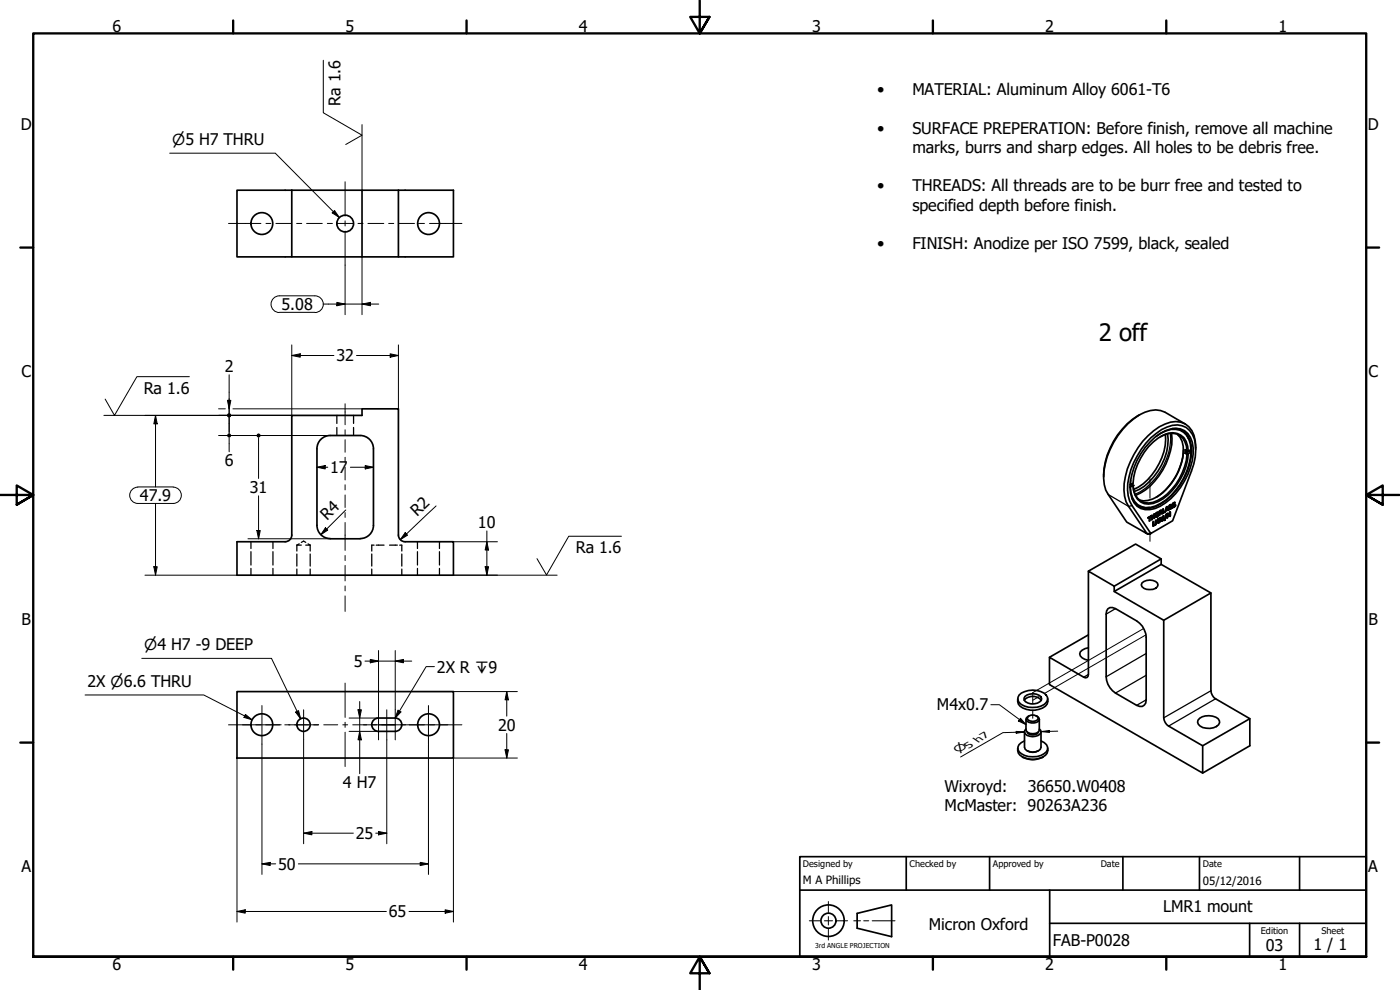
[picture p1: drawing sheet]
<svg xmlns="http://www.w3.org/2000/svg" width="420mm" height="297mm" viewBox="0 0 420 297" stroke-linecap="round" stroke-linejoin="round" font-family="sans-serif">
<!-- layer: Hidden (ISO) -->
<g fill="none" stroke="#000" stroke-width=".38">
<path d="M101.1 124.6v2.4M101.1 128.3v2.4M106.1 124.6v2.4M106.1 128.3v2.4M75.3 162.5v2.1M75.3 165.5v4M75.3 170.5v2.1M81.9 162.5v2.1M81.9 165.5v4M81.9 170.5v2.1M89.1 163.6h1.3M89.1 163.6v1.7"/>
<path d="M89.1 166.2v3.6M89.1 170.7v1.9M89.8 163.2l-.7 .4M90.4 162.7l.7-.3 .7 .3M91.8 163.6h1.3M92.5 163.2l.6 .4M93.1 163.6v1.7M93.1 166.2v3.6M93.1 170.7v1.9M111.6 166.2v3.6M111.6 170.7v1.9M112.3 163.6h-.7v1.7"/>
<path d="M112.9 163.6h2.4M116.9 163.6h2.4M120 163.6h.6v1.7M120.6 166.2v3.6M120.6 170.7v1.9M125.3 162.5v2.1M125.3 165.5v4M125.3 170.5v2.1M131.9 162.5v2.1M131.9 165.5v4M131.9 170.5v2.1"/>
</g>
<!-- layer: Visible (ISO) -->
<g fill="none" stroke="#000" stroke-width=".51">
<path d="M87.6 57.1h-16.5v20h16.5M87.6 57.1h32M87.6 57.1v20h21M108.6 57.1v20h11v-20M119.6 57.1h16.5v20h-16.5M95.1 134.7v22.9a4 4 0 0 0 4 4M108.1 130.7h-9a4 4 0 0 0-4 3.9M108.1 130.7a4 4 0 0 1 4 3.9M112.1 134.7v22.9a4 4 0 0 1-4 4M342 124.4a22.2 22.2 0 0 0-10.8 18.7M345.1 132.6a10.1 10.1 0 0 1 9.2-3.9 5.6 5.6 0 0 1 3.8 5.7 20.6 20.6 0 0 1-9.9 17.5 5.7 5.7 0 0 1-7.8-1 12.2 12.2 0 0 1 0-10.7 22.5 22.5 0 0 1 4.7-7.6zM345.4 131.4a12.4 12.4 0 0 1 8-3.9 5.9 5.9 0 0 1 5.4 5.8 16.4 16.4 0 0 1-1.2 8l-5.7 15-6.5 3.8-5.7-8.4a12.6 12.6 0 0 1-.3-10.8 26.6 26.6 0 0 1 6-9.5z"/>
<path d="M346.9 131a8.3 8.3 0 0 1 7.2-1.9 5.9 5.9 0 0 1 3.3 5.9l-.8 .4M348.2 131a5.1 5.1 0 0 1 6.8 .6l1 2.2 .2 1.4M349.8 130.4a17.9 17.9 0 0 1-9.6 16.5M350.4 130.2a17.9 17.9 0 0 1-8.5 16.7l-1.5 .6M351.6 130a19.6 19.6 0 0 1-5 14.3 14.2 14.2 0 0 1-5.8 4.3M351.9 128.6a5.1 5.1 0 0 1 5.6 5 19.8 19.8 0 0 1-10.6 18.4 5.1 5.1 0 0 1-7.2-2.4M353.3 130.3a8.4 8.4 0 0 1 1.2 9 17 17 0 0 1-8.6 10.4l-2.7 .6-1.3-.3M354.7 129.1a5.2 5.2 0 0 1 2.1 2.8M355.2 135.1a17.9 17.9 0 0 1-8.2 14.1M355.7 136l.5 .3M355.7 127.2l-6.1-3.5a8.8 8.8 0 0 0-9.4 2 23.8 23.8 0 0 0-9 17.8l.7 3.6 6.2 9.5 6.1 3.5-5.5-8.2a13.3 13.3 0 0 1-.4-11.2 22.3 22.3 0 0 1 11.3-13.5 6 6 0 0 1 9.1 5.1l.1 2.5M356 135.8l.6 .3"/>
<path d="M356 135.2v.6M356 135.8l-.3 .2M356.2 136.3a17 17 0 0 1-10.2 14.4 4.7 4.7 0 0 1-6-5M356.2 135.2l-.5-.3v1.1M356.2 135.2l.4 .2M356.6 136.1a18.4 18.4 0 0 1-9 14.4 4.7 4.7 0 0 1-7.4-3.3l-.2-1.5M356.6 135.4a5.3 5.3 0 0 0-3.4-5.4 6.7 6.7 0 0 0-5.6 1.4 18.9 18.9 0 0 0-7.6 13.6l-.8 .5M356.6 136.1l-.4 .2M357.4 135.6a19.9 19.9 0 0 1-9.1 15.5 6.2 6.2 0 0 1-6.9 .3 6.8 6.8 0 0 1-2.2-5.2M357.4 135.6l-.3-.4-1.1 .6M357.4 135.6l-.8 .5M339.2 145.5l.3-.2 .5 .4"/>
<path d="M339.2 146.1v.1M339.2 145.5h.1M339.3 144.1l-.1 1.4M339.5 145.3l.5 .4M340 145.7l-.8 .5M341.6 151.8a5 5 0 0 0 3.5 .5M344.6 155.3l.9-.6-.4 .4-.2 1.2v-1.1zM344.9 155.2l-.3 .2M345.5 154.7l-.4 .4-.2 1.2M345.6 154.7l.2 .4 .5-.3 .2-.6v1.2l-.2 .2v-.7l-.5 .3-.2 .7zM345.8 154.6v.5M346 156.6l.2-.1v1.2l.5-.4-.7 .5z"/>
<path d="M346.2 156.5v1.2M346.3 154.9l-.5 .3-.2 .7M346.5 154.2l-.2 1.4M346.7 157.3l-.7 .5M346.8 156.2l.2-.1 .2 .5 .5-1v1.3l-.1-1-.4 .9-.3-.5-.1 1.2zM346.9 156.3l-.1 1.2M347 153.9l.2-.2a.71 .71 0 0 1 .5 .8 .71 .71 0 0 1-.7 .6l-.3-.2zM347 156.1l.2 .5M347 154l.3-.2 .2 .4v.4l-.5 .4-.2-.4zM347.4 153.8l-.5 .4 .1 .7M347.5 153.7a.93 .93 0 0 1-.7 1.4M347.6 155.9l-.4 .9"/>
<path d="M347.7 155.6l-.1 1.4M348.2 153.3l-.2 .1v.5M348.2 155.5l-.2 .1v.5M348.3 153.9l-.3 .1-.1 .6M348.3 156.1l-.3 .1-.1 .6M348.4 153.8l.3 .4M348.4 153.3h-.2M348.4 153.3v.3l-.4 .3v-.5l.2-.1M348.4 155.9l.4 .4-.1 .1M348.4 155.4l-.2 .1M348.4 155.4v.4l-.4 .3v-.5l.2-.1M348.6 153.1v.2"/>
<path d="M348.6 155.2v.2M348.6 155.4l-.2 .5M348.6 155.4l-.1-.2-.6 .3v1.3l.1-.6 .8 .1-.4-.4M348.6 153.3l-.2 .5M348.6 153.3l-.1-.2-.6 .2v1.3l.1-.6 .8 .1-.4-.3M348.9 152.8l.2-.1v1.1l.5-.3-.7 .5zM349.1 154.8l.1 1.1h.3l-.6 .3 .2-.3v-.8l-.2 .1zM349.1 152.7v1.1M349.1 155.1l-.2 .1M349.2 154.7v1.2M349.5 155.8l-.6 .4M349.6 153.5l-.7 .5"/>
<path d="M350 154.2l-.5 1.9zM350.1 152.1l.2-.1 .3 1-.1 .1-.1-.3-.5 .3-.3 .5zM350.1 152.2l-.2 .8 .4-.3-.2-.5-.2 .8M350.1 154.2l-.6 1.9M350.3 154.2l.2-.2 .3 .6 .4-1v1.3l-.1-1.1-.3 1-.4-.6-.1 1.2zM350.3 152l.3 1-.1 .1M350.4 152.8l-.5 .3-.3 .5M350.4 154.2l-.1 1.2M350.5 154l.3 .6M351.1 151.6l-.1 .5M351.1 153.8l-.4 1M351.2 152.1l-.2 .6"/>
<path d="M351.2 153.6l-.1 1.3M351.2 152.7l-.4 .3M351.3 151.6h-.2M351.3 151.6l-.3 .5 .1-.5M351.4 151.9l.1 .5-.3 .3M351.4 151.9v-.5l-.6 .3v1.3l.4-.3M351.4 152.1h-.2M351.4 152.1v.3l-.4 .3 .2-.6M351.5 151.4l-.1 .5M351.5 151.9v.5l-.3 .3M352.4 151.6h-.5M352.6 150.9l-.4 .1-.3 .4h.7a.79 .79 0 0 1-.8 .9"/>
<path d="M352.6 150.7l-.8 .6 .1 .3 .6 .1-.7 .6M352.6 150.7v.2M352.6 150.9l-.4 .1-.2 .4M352.6 151.4a.79 .79 0 0 1-.8 .9M85.6 162.5h-14.5v10.1h65v-10.1h-14.5M99.1 161.7h9M121.6 162.5a2 2 0 0 1-2-1.9v-37.9h-11v1.9h-21v35.9a2 2 0 0 1-2 2M342.7 174.9a3.5 3.5 0 0 1 4.6 0l.2 .6a2.95 2.95 0 0 1-4.8 .5l-.2-.5zM344.2 160.1h1.2zM348.5 169.3l14.9 8.6-14.2 8.2M348.5 169.3v-1.6l-7.7-4.5-14.2 8.2M348.5 169.3l-14.1 8.2"/>
<path d="M348.5 167.7l-14.1 8.2M363.4 177.9v29.3a3.2 3.2 0 0 0 1.4 2.5l10.3 5.9-14.2 8.2-10.2-5.9a3.3 3.3 0 0 1-1.5-2.5v-29.3l-14.8-8.6v-1.6l-7.8-4.5-.1 31.5-.7 .5-.6-.2-10.2-6v8.2l45.9 26.6v-8.2M326.6 194.4a2.74 2.74 0 0 0-2.6 1.8 2.68 2.68 0 0 0 2.6 1.9M326.6 190.5l-11.6 6.7M332.5 182.7l.6-.4 1.7 .3 6.3 3.7a6 6 0 0 1 2.9 4.9v18.8a1.77 1.77 0 0 1-.9 1.8 1.77 1.77 0 0 1-2-.2l-6.3-3.7a6.2 6.2 0 0 1-2.8-4.8v-18.8l.1-1zM71.1 207.5h65v19.9h-65zM112.2 216l1.4-.6h5a2 2 0 0 1 2 2 2 2 0 0 1-2 2h-5a2 2 0 0 1-1.9-1.2 2 2 0 0 1 .5-2.2zM305.4 209.7a2.39 2.39 0 0 0 1.6 2.8 6.1 6.1 0 0 0 7.3-1.2l.2-1.6M305.8 208.6a6.3 6.3 0 0 1 8.2 0 1.82 1.82 0 0 1-.6 2.8 6.6 6.6 0 0 1-7.6-.7l-.3-.7v-.7zM307.4 210.1a3.3 3.3 0 0 1 5.1 0M307.5 219.6v4.6a2.44 2.44 0 0 0 3.4 1.3l1.3-.7 .2-.6v-4.6M307.6 209a3.7 3.7 0 0 1 4.8 0l.2 .6a2.52 2.52 0 0 1-3.2 1.6 1.85 1.85 0 0 1-2.1-1.7z"/>
<path d="M307.9 215.8v3.2a2.41 2.41 0 0 0 3.9 .4l.1-3.6M307.9 218.7l-.4 .5v.5a2.97 2.97 0 0 0 4.9 0v-.5l-.5-.5M308.3 219.7a2.06 2.06 0 0 0 3.3 0M308.4 215.2a1.95 1.95 0 0 1 3.2 .4 2.02 2.02 0 0 1-3.3 0zM308.8 214.8l-.8 .6v.5a2.36 2.36 0 0 0 3.9 0l-.1-.5-.7-.6M360 215.5a5 5 0 0 1 5.6 .1l.4 .7a1.85 1.85 0 0 1-1.8 2.1 3.6 3.6 0 0 1-4.8-1.7l.1-.6zM375.1 215.6v8.2l-14.2 8.2M305.4 224.5a2.36 2.36 0 0 0 1.6 2.7 6.1 6.1 0 0 0 7.3-1.2l.2-1.5M306.8 227.1a6.1 6.1 0 0 0 6.3 0M307.5 222.3a2.18 2.18 0 0 0-1.6 3.3 6.4 6.4 0 0 0 8.1 0 1.82 1.82 0 0 0-.6-2.8l-1-.5M308.3 225.3a3.3 3.3 0 0 0 3.3 0"/>
<circle cx="78.6" cy="67.1" r="3.3"/>
<circle cx="103.6" cy="67.1" r="2.51"/>
<circle cx="128.6" cy="67.1" r="3.3"/>
<circle cx="78.6" cy="217.4" r="3.3"/>
<circle cx="91.1" cy="217.4" r="2"/>
<circle cx="128.6" cy="217.4" r="3.3"/>
</g>
<!-- layer: Tweak Trail (ISO) -->
<path d="M345.1 143.6v5.9M345.1 160.2v2.2M343.2 188.6l-33.3 19.2v3.4M343.9 190.5l-30.5 17.6M309.9 213.1v2.4M311.8 209l-1.9 1.1" fill="none" stroke="#000" stroke-width=".3"/>
<!-- layer: Visible (ISO) -->
<g fill="#000">
<circle cx="356.6" cy="135.4" r=".25"/>
<circle cx="357.1" cy="135.2" r=".25"/>
<circle cx="339.5" cy="145.3" r=".25"/>
<circle cx="340" cy="145.7" r=".25"/>
<circle cx="346.8" cy="154.6" r=".25"/>
<circle cx="347" cy="154.9" r=".25"/>
<circle cx="347.2" cy="153.9" r=".25"/>
<circle cx="347.2" cy="155.1" r=".25"/>
<circle cx="347.4" cy="153.8" r=".25"/>
<circle cx="347.5" cy="153.7" r=".25"/>
<circle cx="347.5" cy="154.7" r=".25"/>
<circle cx="347.7" cy="154.1" r=".25"/>
<circle cx="348.4" cy="155.4" r=".25"/>
<circle cx="348.4" cy="153.3" r=".25"/>
<circle cx="348.6" cy="153.3" r=".25"/>
<circle cx="348.6" cy="155.4" r=".25"/>
<circle cx="351.3" cy="151.6" r=".25"/>
<circle cx="351.4" cy="151.9" r=".25"/>
<circle cx="351.4" cy="152.1" r=".25"/>
<circle cx="351.5" cy="152.4" r=".25"/>
<circle cx="351.5" cy="151.6" r=".25"/>
<circle cx="351.6" cy="152.1" r=".25"/>
<circle cx="351.9" cy="151.4" r=".25"/>
<circle cx="352" cy="151.4" r=".25"/>
<circle cx="352" cy="151.6" r=".25"/>
<circle cx="352.2" cy="151" r=".25"/>
<circle cx="352.2" cy="152.2" r=".25"/>
<circle cx="352.3" cy="151.6" r=".25"/>
<circle cx="352.4" cy="151.6" r=".25"/>
<circle cx="352.5" cy="151.9" r=".25"/>
<circle cx="352.6" cy="151.6" r=".25"/>
</g>
<!-- layer: Visible Narrow (ISO) -->
<path d="M351.2 130a19.3 19.3 0 0 1-10.6 18.3M332.6 148.4l6.1 3.5 1-.2M334.8 182.6l-2.8 1.7M344 196.1l-12 7M326.6 202.4l-1.4 .8M344 202.6l-9.2 5.3M344 210l-2.9 1.6M363.4 207.2l-14.2 8.2M364.8 209.7l-14.1 8.2" fill="none" stroke="#000" stroke-width=".38"/>
<g fill="#000">
<circle cx="348.2" cy="153.3" r=".19"/>
<circle cx="348.2" cy="155.5" r=".19"/>
<circle cx="351.1" cy="151.6" r=".19"/>
<circle cx="351.2" cy="152.1" r=".19"/>
<circle cx="351.2" cy="152.7" r=".19"/>
</g>
<!-- layer: Border (ISO) -->
<g fill="none" stroke="#000" stroke-width=".7">
<path d="M70 6.1v3.9M140 6.1v3.9M210 0v10l-2.9-4.9h5.8l-2.9 4.9 2.9-4.9M280 6.1v3.9M350 6.1v3.9M6.1 74.3h3.9M410 74.3h3.9M0 148.5h10l-5-2.8v5.7l5-2.9-5 2.9M420 148.5h-10l5-2.8v5.7l-5-2.9 5 2.9M6.1 222.8h3.9M410 222.8h3.9M10 287.1v-277.1h400v277.1h-400h400"/>
<path d="M70 287.1v3.8M140 287.1v3.8M212.9 292l-2.9-4.9 2.9 4.9h-5.8l2.9-4.9v9.9M280 287.1v3.8M350 287.1v3.8"/>
</g>
<!-- layer: Sketch Geometry (ANSI) -->
<path d="M242.9 276.3h3.2M247.4 276.3h2.5M248.6 270.5v3.3M248.6 275v2.5M248.6 278.8v3.3M251.1 276.3h3.3M256.2 276.3h2.1M259.2 276.3h1.5M261.7 276.3h6.9" fill="none" stroke="#000" stroke-width=".3"/>
<g fill="none" stroke="#000" stroke-width=".51">
<path d="M257.2 274.1l10.4-2.6v9.5l-10.4-2.5z"/>
<circle cx="248.6" cy="276.2" r="4.7"/>
<circle cx="248.6" cy="276.2" r="2.25"/>
</g>
<!-- layer: Title (ISO) -->
<path d="M240 257h170v30.1h-170zM272 257v10.1M297 257v10.1M337 257v10.1M360 257v10.1M390 257v10.1M240 267.1h170M315 277h95M315 267.1v20M375 277v10.1M390 277v10.1" fill="none" stroke="#000" stroke-width=".51"/>
<!-- layer: Centerline (ISO) -->
<g fill="none" stroke="#000" stroke-width=".3">
<path d="M103.6 54.5v10.3M68.6 67h9.7M79.8 67h1.5M82.8 67h4.7M89 67h1.6M92 67h4.7M98.2 67h1.6M101.2 67h4.8M103.6 66.3v1.5M103.6 69.3v10.3M107.4 67h1.6M110.4 67h4.8"/>
<path d="M116.6 67h1.6M119.6 67h4.8M125.9 67h1.5M128.9 67h9.7M103.6 121.1v6.3M103.6 129v1.4M103.6 131.9v3.8M103.6 137.2v1.5M103.6 140.2v3.8M103.6 145.5v1.5M103.6 148.5v3.8M103.6 153.8v1.4"/>
<path d="M103.6 156.8v8.3M103.6 166.7v1.5M103.6 169.7v4.6M103.6 175.8v1.5M103.6 178.8v4.6M68.6 217.5h6.7M76.8 217.5h1.5M79.8 217.5h4.1M85.5 217.5h1.5M88.5 217.5h4.1M94.2 217.5h1.4M97.2 217.5h4.1"/>
<path d="M102.9 217.5h1.4M103.6 205v10.3M103.6 216.7v1.5M103.6 219.7v10.3M105.9 217.5h4.1M111.5 217.5h1.5M114.6 217.5h4.1M116.1 213v9M120.2 217.5h1.5M123.2 217.5h4.2M128.9 217.5h1.5M131.9 217.5h6.7"/>
</g>
<!-- layer: Center Mark (ISO) -->
<path d="M72.8 217.5h11.6M78.6 211.7v11.6M86.6 217.5h9M91.1 213v9M109.1 217.5h9.5M113.6 217.5h9.5M113.6 213v9M118.6 213v9M122.8 217.5h11.6M128.6 211.7v11.6" fill="none" stroke="#000" stroke-width=".3"/>
<!-- layer: Symbol (ISO) -->
<g fill="none" stroke="#000" stroke-width=".3">
<path d="M97 18.1v15.7l11.6 6.8-4.8 2.8M108.6 37.4v19.7M50.9 46h31.7l19.3 19.3M100.4 63.2l1.5 2.1-2.2-1.4zM56.8 113h-15.7l-6.7 11.6-2.8-4.9M31.2 124.6h56.4M136.1 172.6h31.1M186.5 160.9h-15.8l-6.7 11.6-2.8-4.9M42.5 197.5h39l8.7 18.2M25.5 208.5h35.7l14.4 7.4M73.7 214.4l1.9 1.5-2.4-.6zM88.7 213.7l.9-.5 .6 2.5z"/>
<path d="M118.7 215.2l.7-2.1 .9 .5-1.6 1.8M130.4 200h-2.5l-9.2 15.3M297.4 211.4h2.5l8 6M306.3 215.5l1.6 1.9-2.3-1.1z"/>
</g>
<g fill="#000">
<path d="M100.4 63.2l1.5 2.1-2.2-1.4z" fill-rule="evenodd"/>
<path d="M73.7 214.4l1.9 1.5-2.4-.6z" fill-rule="evenodd"/>
<path d="M88.7 213.7l.9-.5 .6 2.5z" fill-rule="evenodd"/>
<path d="M119.4 213.1l.9 .5-1.7 1.8z" fill-rule="evenodd"/>
<path d="M306.3 215.5l1.6 1.9-2.3-1.1z" fill-rule="evenodd"/>
</g>
<!-- layer: Dimension (ISO) -->
<g fill="none" stroke="#000" stroke-width=".3">
<path d="M103.6 79.6v14.8M108.6 77.1v17.3M83.9 93.7h10.6M94.5 88.8h-10.6a2.51 2.51 0 0 0-2.6 2.5 2.51 2.51 0 0 0 2.6 2.5M94.5 88.8a2.51 2.51 0 0 1 2.5 2.5 2.51 2.51 0 0 1-2.5 2.5M97 91.2h16.7M101.1 90.7l2.5 .5-2.5 .5zM108.6 91.2l2.6-.5v1zM68.8 112.4v18.3M87.6 106.7l2.5-.5v1zM87.6 103.5v21.1h-44.1M87.6 106.7h12.6"/>
<path d="M107 106.7h12.6M117.1 106.2l2.5 .5-2.5 .5zM119.6 103.5v19.2M46.7 124.6l.5 2.6h-1zM46.7 124.6v21.5M65.6 130.7h33.5M65.6 122.7h2M68.3 120.1h1l-.5 2.6zM68.8 131.3v4.3M69.9 122.7h33.6M77.6 131.3v12.3M103.7 122.7h4.9"/>
<path d="M109.6 139.7l2.5 .5-2.5 .5zM41.3 146.1h10.7M41.4 146.2a2.44 2.44 0 0 0-2.5 2.4 2.44 2.44 0 0 0 2.4 2.5h10.7a2.44 2.44 0 0 0 2.4-2.5 2.44 2.44 0 0 0-2.4-2.4M46.7 151.1v21.5M77.1 159.2h1l-.5 2.5zM77.6 148.8v12.9M95.1 140.2l2.5-.5v1zM95.1 140.2h3.3M97.7 158.4l.7 .7-2.1 1.4zM103.8 153l-7.5 7.5M105.2 140.2h6.9M121.6 159.8l.7 .8-2.2 1.3z"/>
<path d="M130.9 151.8l-10.8 10.1M146.1 159.3v13.3M43.5 172.6h27.6M46.2 170h1l-.5 2.6zM74.4 161.7h24.7M136.1 172.6h13.2M136.1 162.5h13.2M145.6 170h1l-.5 2.6zM146.1 162.5l.5 2.5h-1zM109.5 198.4h14.1M111.1 197.9l2.5 .5-2.5 .5zM113.6 195.2v17.8"/>
<path d="M118.6 198.4l2.5-.5v1zM118.6 195.2v17.8M104.8 219.4h8.7M104.8 215.4h8.7M107.4 213h1.1l-.6 2.4zM107.9 219.4l.6 2.6h-1.1zM107.9 210.5v21.6M136.1 207.5h19.2M152.1 207.5l.5 2.5h-1zM152.1 207.5v7.4M304.9 219.4l2.6 .2-2.5 .4zM304.9 219.7l2.6-.1-6.5 .2-12.7 7.3"/>
<path d="M312.4 219.5l2.5-.3 .1 .6zM317.4 219.4l-5 .1M71.1 227.4v49.3M78.6 223.3v39.1M91.1 222v31.2M116.1 222v31.2M128.6 223.3v39.1M151.6 225h1l-.5 2.4zM152.1 220.1v7.3M155.3 227.4h-19.2v49.3M78.6 259.2l2.5-.5v1zM78.6 259.2h4.1"/>
<path d="M89.5 259.2h39.1M91.1 250l2.5-.5v1zM91.1 250h14.9M112.8 250h3.3M113.6 249.5l2.5 .5-2.5 .5zM126.1 258.7l2.5 .5-2.5 .5zM71.1 273.5l2.5-.5v1zM71.1 273.5h44.9M122.7 273.5h13.4M133.6 273l2.5 .5-2.5 .5z"/>
</g>
<g fill="#000">
<path d="M101.1 90.7l2.5 .5-2.5 .5z" fill-rule="evenodd"/>
<path d="M108.6 91.2l2.6-.5v1z" fill-rule="evenodd"/>
<path d="M87.6 106.7l2.5-.5v1z" fill-rule="evenodd"/>
<path d="M117.1 106.2l2.5 .5-2.5 .5z" fill-rule="evenodd"/>
<path d="M46.7 124.6l.5 2.6h-1z" fill-rule="evenodd"/>
<path d="M68.3 120.1h1l-.5 2.6z" fill-rule="evenodd"/>
<path d="M95.1 140.2l2.5-.5v1z" fill-rule="evenodd"/>
<path d="M77.1 159.2h1l-.5 2.5z" fill-rule="evenodd"/>
<path d="M97.7 158.4l.7 .7-2.1 1.4z" fill-rule="evenodd"/>
<path d="M109.6 139.7l2.5 .5-2.5 .5z" fill-rule="evenodd"/>
<path d="M121.6 159.8l.7 .8-2.2 1.3z" fill-rule="evenodd"/>
<path d="M46.2 170h1l-.5 2.6z" fill-rule="evenodd"/>
<path d="M145.6 170h1l-.5 2.6z" fill-rule="evenodd"/>
<path d="M146.1 162.5l.5 2.5h-1z" fill-rule="evenodd"/>
<path d="M111.1 197.9l2.5 .5-2.5 .5z" fill-rule="evenodd"/>
<path d="M118.6 198.4l2.5-.5v1z" fill-rule="evenodd"/>
<path d="M107.4 213h1.1l-.6 2.4z" fill-rule="evenodd"/>
<path d="M152.1 207.5l.5 2.5h-1z" fill-rule="evenodd"/>
<path d="M312.4 219.5l2.5-.3 .1 .6z" fill-rule="evenodd"/>
<path d="M107.9 219.4l.6 2.6h-1.1z" fill-rule="evenodd"/>
<path d="M151.6 225h1l-.5 2.4z" fill-rule="evenodd"/>
<path d="M304.9 219.4l2.6 .2-2.5 .4z" fill-rule="evenodd"/>
<path d="M78.6 259.2l2.5-.5v1z" fill-rule="evenodd"/>
<path d="M91.1 250l2.5-.5v1z" fill-rule="evenodd"/>
<path d="M113.6 249.5l2.5 .5-2.5 .5z" fill-rule="evenodd"/>
<path d="M126.1 258.7l2.5 .5-2.5 .5z" fill-rule="evenodd"/>
<path d="M71.1 273.5l2.5-.5v1z" fill-rule="evenodd"/>
<path d="M133.6 273l2.5 .5-2.5 .5z" fill-rule="evenodd"/>
<circle cx="68.8" cy="130.7" r=".63"/>
<circle cx="68.8" cy="124.6" r=".63"/>
<circle cx="77.6" cy="130.7" r=".63"/>
</g>
<text font-size="7.2" x="329.8" y="102.4">2 off</text>
<g font-size="4.8">
<text x="33.7" y="9.6">6</text>
<text x="103.7" y="9.6">5</text>
<text x="173.7" y="9.6">4</text>
<text x="243.7" y="9.6">3</text>
<text x="313.7" y="9.6">2</text>
<text x="383.7" y="9.6">1</text>
<text x="263.3" y="28.6">•</text>
<text x="273.8" y="28.6">MATERIAL: Aluminum Alloy 6061-T6</text>
<text x="102.2" y="31.8" transform="rotate(-90 102.2 31.8)">Ra 1.6</text>
<text x="6.2" y="38.9">D</text>
<text x="263.3" y="40.1">•</text>
<text x="273.8" y="40.1">SURFACE PREPERATION: Before finish, remove all machine</text>
<text x="410.5" y="38.9">D</text>
<text x="273.8" y="45.8">marks, burrs and sharp edges. All holes to be debris free.</text>
<text x="263.3" y="57.4">•</text>
<text x="273.8" y="57.4">THREADS: All threads are to be burr free and tested to</text>
<text x="273.8" y="63.2">specified depth before finish.</text>
<text x="263.3" y="74.7">•</text>
<text x="273.8" y="74.7">FINISH: Anodize per ISO 7599, black, sealed</text>
<text x="84.5" y="93">5.08</text>
<text x="6.4" y="113.1">C</text>
<text x="67.4" y="111.7">2</text>
<text x="101" y="108.4">32</text>
<text x="410.7" y="113.1">C</text>
<text x="43.1" y="118.1">Ra 1.6</text>
<text x="67.4" y="139.9">6</text>
<text x="99.1" y="142">17</text>
<text x="75" y="147.9">31</text>
<text x="42" y="150.4">47.9</text>
<text x="125.2" y="155.1" transform="rotate(-43 125.2 155.1)">R2</text>
<text x="98.2" y="156.4" transform="rotate(-45 98.2 156.4)">R4</text>
<text x="143.4" y="158.5">10</text>
<text x="172.8" y="166">Ra 1.6</text>
<text x="6.4" y="187.4">B</text>
<text x="410.7" y="187.4">B</text>
<text x="106.2" y="200.1">5</text>
<text x="131.1" y="201.8">2X R ↧9</text>
<text x="26.3" y="206.2">2X ⌀6.6 THRU</text>
<text x="281.2" y="213.2">M4x0.7</text>
<text x="149.5" y="219.3">20</text>
<text x="102.9" y="236.4">4 H7</text>
<text x="283.5" y="237.6">Wixroyd:</text>
<text x="308.4" y="237.6">36650.W0408</text>
<text x="283.5" y="243.4">McMaster: 90263A236</text>
<text x="106.8" y="251.7">25</text>
<text x="6.4" y="261.7">A</text>
<text x="83.5" y="261">50</text>
<text x="410.7" y="261.7">A</text>
<text x="116.7" y="275.2">65</text>
<text x="349.1" y="273.7">LMR1 mount</text>
<text x="278.8" y="279">Micron Oxford</text>
<text x="316" y="283.8">FAB-P0028</text>
<text x="379.9" y="285.3">03</text>
<text x="394.2" y="285">1 / 1</text>
<text x="33.7" y="290.9">6</text>
<text x="103.7" y="290.9">5</text>
<text x="173.7" y="290.9">4</text>
<text x="243.7" y="290.9">3</text>
<text x="313.7" y="290.9">2</text>
<text x="383.7" y="290.9">1</text>
</g>
<g font-size="4.6">
<text x="51.7" y="43.5">⌀5 H7 THRU</text>
<text x="43.3" y="195.1">⌀4 H7 -9 DEEP</text>
</g>
<g font-size="3.4">
<text x="241" y="265.4">M A Phillips</text>
<text x="361" y="265.5">05/12/2016</text>
</g>
<text font-size="3.3" x="287.5" y="226" transform="rotate(-30 287.5 226)">⌀5 h 7</text>
<g font-size="2.7">
<text x="241" y="260.1">Designed by</text>
<text x="273" y="260.1">Checked by</text>
<text x="298" y="260.1">Approved by</text>
<text x="330.3" y="260">Date</text>
<text x="361" y="260">Date</text>
<text x="378.4" y="280.1">Edition</text>
<text x="396.6" y="280.1">Sheet</text>
</g>
<text font-size="2" x="244.6" y="284.5">3rd ANGLE PROJECTION</text>
</svg>
